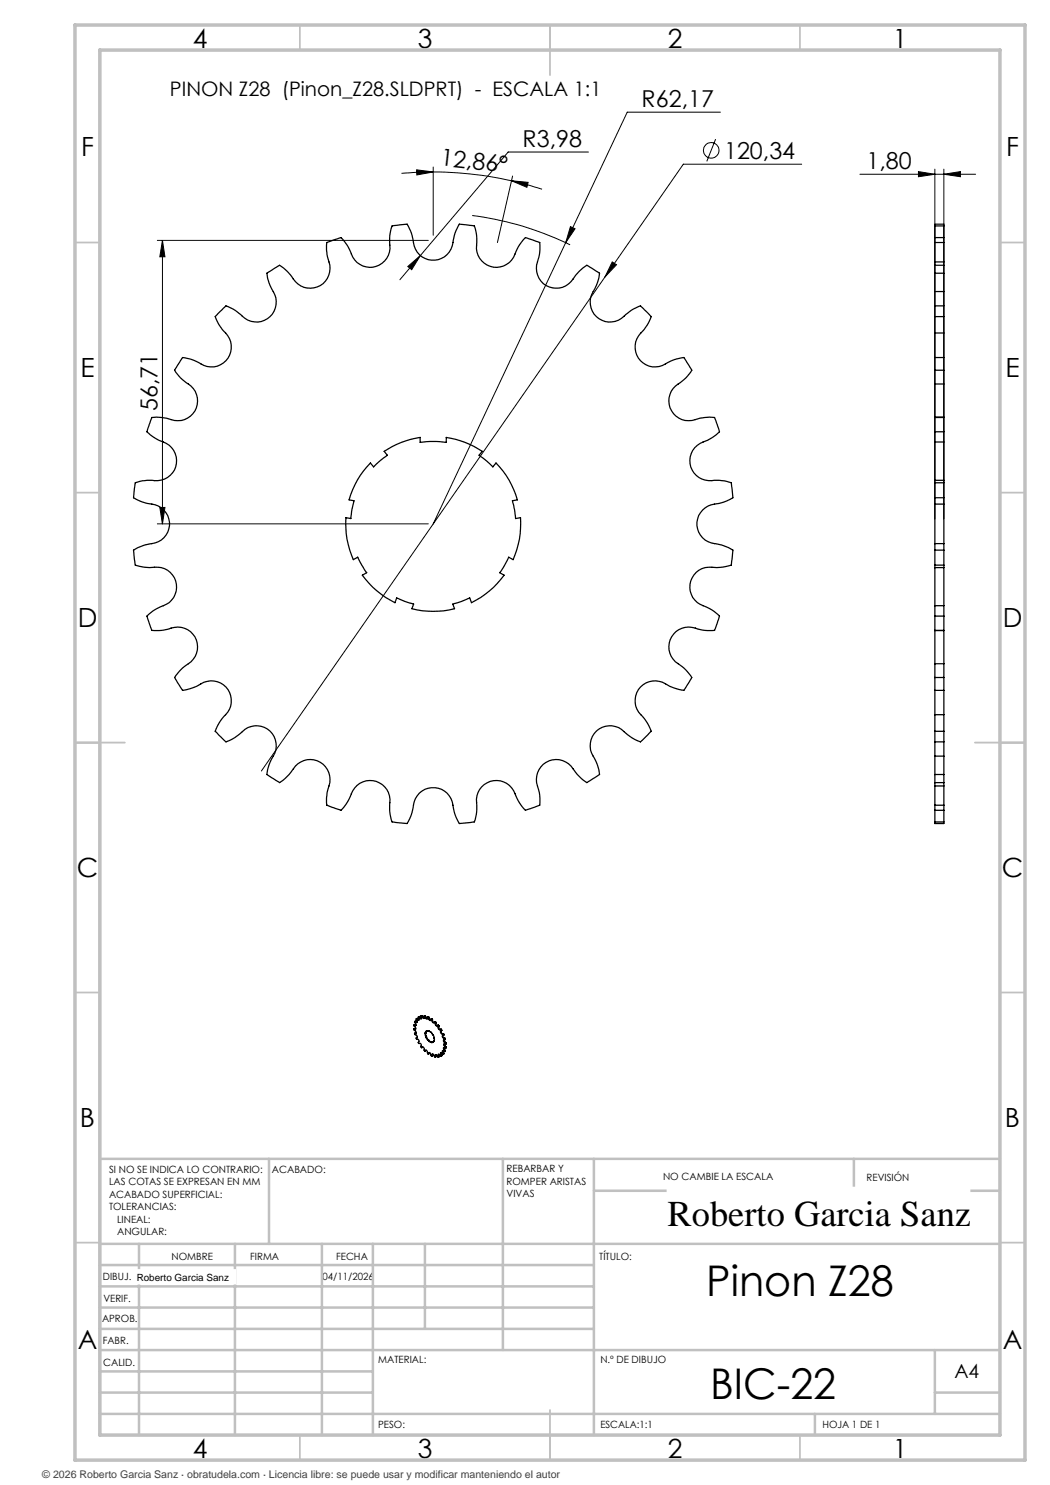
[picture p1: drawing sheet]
<svg xmlns="http://www.w3.org/2000/svg" width="210mm" height="297mm" viewBox="0 0 210 297" stroke-linecap="round" stroke-linejoin="round" font-family="sans-serif">
<g fill="none" stroke="#000" stroke-width=".2">
<path d="M83.3 34l3.3 .4-3.2 .6zM86.6 34.4a72.4 72.4 0 0 1 15.7 1.8M86.6 34.4l-6.3 .3M86.6 33.4v13.7M102.3 36.2l3.3 .3-.2 1zM102.3 36.2l6.1 1.6M102.5 35.2l-3 13.3M117.7 30.4h-16.1l-17.5 20.7M143.1 27.8l-1.7 4.5M144.1 22.4h-18.7l-12.3 26.1M160.3 32.8h-23.6l-15.7 22.6M172 34.9h23.1"/>
<path d="M183.7 34.3l3.3 .6-3.3 .4zM187 33.8v70M188.8 34.9l3.3-.6v1zM188.8 33.8v70M31.5 48.1h54.2M32.5 48.1l.5 3.3h-1zM32.5 48.1v56.7M81.6 53.3l2.5-2.2-1.8 2.8zM84.1 51.1l-4.1 4.8M94.4 43.1a61.6 61.6 0 0 1 19.6 5.9M113.1 48.5l-26.5 56.3M114.1 45.3l.9 .5-1.9 2.7z"/>
<path d="M121 55.4l-68.7 98.8M122.4 52.4l.9 .5-2.3 2.5zM31.5 104.8h54.2M32 101.5h1l-.5 3.3z"/>
<circle cx="142.2" cy="30.1" r="1.56"/>
</g>
<g fill="none" stroke="#c0c0c0" stroke-width=".35">
<path d="M60 5v5M110 5v10M160 5v5M15 48.5h5M200 48.5h5M15 98.5h5M200 98.5h5M15 148.5h10M195 148.5h10M15 198.5h5M200 198.5h5M15 248.5h5"/>
<path d="M200 248.5h5M60 287v5M110 282v10M160 287v5"/>
</g>
<g fill="none" stroke="#c0c0c0" stroke-width=".5">
<path d="M53.8 231.8v17M100.6 231.8v38.2M118.8 231.8v55.2M118.8 238.2h81.2M170.8 231.8v6.4M200 231.8h-180v55.2M20 248.8h180M20 257.3h98.8M20 253h98.8M27.8 248.8v38.2M47 248.8v38.2M64.4 248.8v38.2"/>
<path d="M74.6 248.8v38.2M85 248.8v17M20 265.8h98.8M20 261.5h98.8M20 278.5h54.6M20 274.3h54.6M20 270h180M187 278.5h13M187 270v12.8M20 282.8h180M163 282.8v4.2"/>
</g>
<path d="M15 5h190v287h-190zM20 10h180v277h-180z" fill="none" stroke="#c0c0c0" stroke-width=".7"/>
<g fill="#000">
<path d="M102.3 36.2l3.3 .3-.2 1zM83.3 34l3.3 .4-3.2 .6z"/>
<path d="M122.4 52.4l-1.4 3 2.3-2.5zM81.6 53.3l.7 .6 1.8-2.8zM114.1 45.3l-1 3.2 1.9-2.7zM183.7 34.3l3.3 .6-3.3 .4zM188.8 34.9l3.3-.6v1z"/>
<path d="M32 101.5h1l-.5 3.3zM32.5 48.1l.5 3.3h-1z"/>
</g>
<g fill="none" stroke="#000" stroke-width=".25">
<path d="M187 58.3v2.9M187 53.1v1.5M187 54.6v3.7M187 52.4v.7M187 48.5v3.9M187 47.5v1M187 45.2v2.3M187 45.2v-.4h1.8v.4M187 58.3h1.8M187 53.1h1.8M187 54.6h1.8M187 52.4h1.8"/>
<path d="M187 48.5h1.8M187 47.5h1.8M187 45.2h1.8M188.8 58.3v2.9M188.8 53.1v1.5M188.8 54.6v3.7M188.8 52.4v.7M188.8 48.5v3.9M188.8 47.5v1M188.8 45.2v2.3M43.6 62.8l1.6-1.6a9.9 9.9 0 0 1 3.8 2.5 4 4 0 0 0 5.2-.6 4 4 0 0 0 .2-5.2l-.6-1.4-.4-1.9 2.5-1.5 .4 .2a11.4 11.4 0 0 1 2.8 3 4 4 0 0 0 5.2 .7 4 4 0 0 0 1.4-5.1l-.4-1.9 .1-1.5 2.8-1 .3 .4a10.4 10.4 0 0 1 2.1 3.5 4 4 0 0 0 4.9 1.8 4 4 0 0 0 2.4-4.7l.1-1.9 .4-1.4 3-.4 .3 .5a10.6 10.6 0 0 1 1.1 3.9 4 4 0 0 0 4.5 2.8 4 4 0 0 0 3.4-4l.3-1.4 .9-1.8 3 .4 .1 .4a10.6 10.6 0 0 1 .3 4.1 4 4 0 0 0 3.7 3.8 4 4 0 0 0 4.2-3.2l.7-1.3 1.2-1.5 2.9 1v.5a9.8 9.8 0 0 1-.7 4 4 4 0 0 0 2.8 4.5 4 4 0 0 0 4.8-2.1l1-1.1 1.5-1.2 2.5 1.5-.1 .5a10.6 10.6 0 0 1-1.5 3.8 4 4 0 0 0 1.7 5 4 4 0 0 0 5.2-1l1.1-.9 1.8-.8 2.1 2.1-.1 .5a11.4 11.4 0 0 1-2.4 3.3 4 4 0 0 0 .6 5.2 4 4 0 0 0 5.2 .2l1.4-.6 1.9-.4 1.6 2.5-.3 .5a10.9 10.9 0 0 1-3 2.7 4 4 0 0 0-.6 5.2 4 4 0 0 0 5 1.4l1.5-.3h1.9l1 2.9-.4 .3a10.7 10.7 0 0 1-3.5 2 4 4 0 0 0-1.8 4.9 4 4 0 0 0 4.7 2.5l1.9 .1 1.5 .4 .3 3-.4 .2a10.6 10.6 0 0 1-4 1.2 4 4 0 0 0-2.8 4.4 4 4 0 0 0 4 3.4l2.3 .7 .9 .5-.3 3-.5 .2a11.3 11.3 0 0 1-4.1 .2 4 4 0 0 0-3.7 3.7 4 4 0 0 0 3.1 4.2l1.7 1 1.1 .9-1 2.9h-.5a10.5 10.5 0 0 1-4-.6 4 4 0 0 0-4.5 2.7 4 4 0 0 0 2.1 4.8l1.2 1 1.2 1.5-1.6 2.6-.5-.1a11.1 11.1 0 0 1-3.8-1.5 4 4 0 0 0-5 1.6 4 4 0 0 0 1 5.2l1.1 1.6 .6 1.4-2.1 2.1-.5-.2a11.4 11.4 0 0 1-3.3-2.3 4 4 0 0 0-5.2 .5 4 4 0 0 0-.2 5.3l.6 1.3 .4 1.9-2.5 1.6-.5-.3a10.9 10.9 0 0 1-2.7-3 4 4 0 0 0-5.2-.6 4 4 0 0 0-1.4 5.1l.4 1.4v1.9l-2.9 1.1-.4-.4a11.4 11.4 0 0 1-2-3.6 4 4 0 0 0-4.9-1.7 4 4 0 0 0-2.4 4.6l-.1 1.5-.4 1.9-3 .3-.3-.4a10.6 10.6 0 0 1-1.1-3.9 4 4 0 0 0-4.5-2.8 4 4 0 0 0-3.4 3.9l-.3 1.4-.9 1.8-3-.3-.2-.5a10.6 10.6 0 0 1-.2-4.1 4 4 0 0 0-3.7-3.7 4 4 0 0 0-4.2 3.1l-1 1.7-.9 1.2-2.8-1.1-.1-.4a9.8 9.8 0 0 1 .7-4.1 4 4 0 0 0-2.8-4.4 4 4 0 0 0-4.8 2.1l-1.3 1.4-1.2 .9-2.5-1.6v-.5a10.1 10.1 0 0 1 1.6-3.8 4 4 0 0 0-1.7-4.9 4 4 0 0 0-5.2 .9l-1.1 .9-1.8 .9-2.2-2.1 .2-.5a10.3 10.3 0 0 1 2.3-3.4 4 4 0 0 0-.5-5.2 4 4 0 0 0-5.2-.2l-1.4 .6-1.9 .5-1.6-2.6 .3-.4a9.6 9.6 0 0 1 3-2.7 4 4 0 0 0 .6-5.3 4 4 0 0 0-5-1.3l-1.5 .3h-1.9l-1-2.9 .3-.3a10.7 10.7 0 0 1 3.6-2 4 4 0 0 0 1.7-5 4 4 0 0 0-4.6-2.4l-1.4-.1-1.9-.4-.4-3 .4-.2a9.8 9.8 0 0 1 3.9-1.2 4 4 0 0 0 2.9-4.4 4 4 0 0 0-4-3.5l-1.4-.3-1.8-.8 .4-3 .4-.2a9.5 9.5 0 0 1 4.1-.3 4 4 0 0 0 3.7-3.6 4 4 0 0 0-3.1-4.3l-1.3-.6-1.5-1.2 1-2.9h.5a10.5 10.5 0 0 1 4 .6 4 4 0 0 0 4.4-2.7 4 4 0 0 0-2-4.9l-1.2-.9-1.2-1.6 1.6-2.5 .5 .1a10.1 10.1 0 0 1 3.8 1.5 4 4 0 0 0 4.9-1.7 4 4 0 0 0-.9-5.2l-.9-1.1-.9-1.8zM187 76.8v6.6"/>
<path d="M187 74v2.8M187 71.5v2.5M187 66.6v4.9M187 61.2v2.1M187 63.3v3.3M187 76.8h1.8M187 74h1.8M187 71.5h1.8M187 66.6h1.8M187 63.3h1.8M187 61.2h1.8M188.8 76.8v6.6"/>
<path d="M188.8 74v2.8M188.8 71.5v2.5M188.8 66.6v4.9M188.8 61.2v2.1M188.8 63.3v3.3M74.1 92.6l.6 .8 2.8-2.4-.7-.7a17.6 17.6 0 0 1 7.2-2.8v1a19.4 19.4 0 0 1 5.3 0v-1a17.6 17.6 0 0 1 7.1 2.8l-.6 .7 2.8 2.4 .6-.8a16.9 16.9 0 0 1 4.3 7.4l-1 .2 .4 1.7 .2 1.8 1-.2a17.3 17.3 0 0 1-1.5 8.4l-.9-.5-1 2-.8 1.1 .9 .5a18 18 0 0 1-6.5 5.5l-.4-.9-3.3 1.2 .3 .9a17.5 17.5 0 0 1-8.5 0l.3-.9-3.4-1.2-.3 .9a18 18 0 0 1-6.5-5.5l.8-.5-1.8-3.1-.8 .5a17.3 17.3 0 0 1-1.5-8.4l1 .2 .2-1.8 .4-1.7-1-.2a16.9 16.9 0 0 1 4.3-7.4zM187 96.6v3M187 99.6v1.2M187 96.1v.5M187 83.5v2.9M187 86.4v2M187 83.4v.1"/>
<path d="M187 88.4v7.7M187 96.1h1.8M187 83.4h1.8M187 96.6h1.8M187 99.6h1.8M187 83.5h1.8M187 86.4h1.8M187 88.4h1.8M188.8 96.6v3M188.8 99.6v1.2M188.8 96.1v.5M188.8 83.5v2.9"/>
<path d="M188.8 86.4v2M188.8 83.4v.1M188.8 88.4v7.7M187 110v3M187 108.7v1.3M187 113v.5M187 100.8v7.9M187 113.5v7.6M187 113.5h1.8M187 100.8h1.8M187 110h1.8M187 113h1.8"/>
<path d="M187 108.7h1.8M188.8 110v3M188.8 108.7v1.3M188.8 113v.5M188.8 100.8v7.9M188.8 113.5v7.6M187 121.1v2.1M187 123.2v2.9M187 126.1h.1M187 126.1v6.6M187 135.5v2.6M187 132.7v2.8"/>
<path d="M187 138.1v4.8M187 126.1h1.8M187 121.1h1.8M187 123.2h1.8M187 132.7h1.8M187 135.5h1.8M187 138.1h1.8M188.8 121.1v2.1M188.8 123.2v2.9M188.8 126.1h.1M188.8 126.1v6.6M188.8 135.5v2.6"/>
<path d="M188.8 132.7v2.8M188.8 138.1v4.8M187 142.9v3.4M187 146.3v2.1M187 148.4v2.8M187 154.9v1.6M187 151.2v3.7M187 157.2v3.8M187 142.9h1.8M187 146.3h1.8M187 148.4h1.8M187 151.2h1.8"/>
<path d="M187 156.5h1.8M187 154.9h1.8M187 157.2h1.8M187 156.5v.7M188.8 142.9v3.4M188.8 146.3v2.1M188.8 148.4v2.8M188.8 154.9v1.6M188.8 151.2v3.7M188.8 157.2v3.8M188.8 156.5v.7M187 161v1.1"/>
<path d="M187 162.1v2.3M187 164.4v.3h1.8v-.3M187 161h1.8M187 162.1h1.8M187 164.4h1.8M188.8 161v1.1M188.8 162.1v2.3M82.8 205.8l.2 .3a.28 .28 0 0 1 .2 .3 .28 .28 0 0 1-.1 .3M82.8 205.8h.2M82.8 205l.1 .3a.27 .27 0 0 1 .3 .2 .27 .27 0 0 1-.2 .3M82.8 205l.2 .1M82.8 205h.3"/>
<path d="M82.9 206.7l.3 .3a.35 .35 0 0 1 .3 .3 .35 .35 0 0 1-.3 .3l.2 .3a.37 .37 0 0 1 .4 .2 .37 .37 0 0 1-.2 .4l.1 .2a.41 .41 0 0 1 .5 .2 .41 .41 0 0 1 0 .5l.1 .1 .2-.1M83 204.3v.2a.29 .29 0 0 1 .2 .3 .29 .29 0 0 1-.2 .3M83 204.3l.2 .1M83 204.3l.3 .1M83.1 206.7h-.2M83.1 205l.1 .1M83.1 205.8h.1M83.1 205.8h-.3M83.1 205l-.1 .1M83.1 205.8h-.1M83.2 206.6l-.3 .1M83.2 206.6l-.1 .1"/>
<path d="M83.2 206.6h.1M83.3 204.4l.1 .1M83.3 204.4h-.1M83.3 203.7v.3a.23 .23 0 0 1 .2 .3 .23 .23 0 0 1-.3 .2v-.1M83.3 203.7l.2 .2M83.3 203.7l.3 .2M83.4 207.5h.1M83.4 207.5h-.1M83.6 203.9l.2 .1M83.6 203.9h-.1M83.7 203.4v.1a.24 .24 0 0 1 .1 .3 .24 .24 0 0 1-.3 .2v-.1M83.7 203.4l.2 .2"/>
<path d="M83.9 203.3l.1 .2M83.9 203.3l-.2 .1M84 203.5l.3 .2M84 203.5l-.1 .1M84.2 203.2v.1a.21 .21 0 0 1 .1 .3 .21 .21 0 0 1-.2 .1l-.2-.1M84.3 203.2h-.1M84.3 203.2l.2 .2M84.4 203.1l.2 .3M84.4 203.1l-.2 .1M84.4 203.1l-.1 .1M84.5 209.4a.46 .46 0 0 1 .3 .7l.2 .2M84.5 209.4h.1l-.2 .1"/>
<path d="M84.6 203.4l.2 .3M84.6 203.4h-.1M84.8 203.2v.1a.21 .21 0 0 1 .1 .2 .21 .21 0 0 1-.3 .1l-.1-.2M84.8 203.2h.2M84.8 203.2h.3M85 203.2l.1 .3M85.1 206.5h.1M85.1 210.1a.43 .43 0 0 1 .4 .6l.2 .1M85.1 210.1l-.1 .2M85.1 206.7v.6M85.1 203.2l.1 .2M85.1 203.2h-.1"/>
<path d="M85.1 206.5v.2M85.1 206.7l.1 .5M85.1 207.3l.2-.1v.3M85.1 207.3h.1M85.2 207.3l.1 .2M85.2 206.4l-.1 .1M85.2 206.4v.1M85.2 206.7h-.1M85.2 203.4l.3 .4M85.2 206.5v.2M85.2 210.1l-.2 .2M85.2 203.4l-.1 .1"/>
<path d="M85.2 206.5h-.1M85.2 210.1h-.1M85.2 210v.1M85.3 207.5l.1 .4 .4 .2M85.3 206.2l-.2 .3M85.3 206.2l-.1 .2M85.3 207.5l.3 .5M85.3 206.2h.1M85.5 206.2h.3l.3 .2M85.5 206.2h-.2M85.5 203.4a.23 .23 0 0 1 0 .3 .23 .23 0 0 1-.3 0l-.1-.2M85.5 203.4l.2 .1"/>
<path d="M85.5 203.4h.3M85.5 206.1h.1M85.5 206.1v.1M85.6 208l.2 .2M85.7 203.5l.1 .2M85.7 208.2l.4 .2M85.8 210.6a.29 .29 0 0 1 .3 .1 .29 .29 0 0 1 .1 .3l.2 .2M85.8 210.6l-.1 .2M85.8 203.7a.25 .25 0 0 0 .1 .4 .25 .25 0 0 0 .3-.3M85.8 203.4v.3M85.8 203.4l-.1 .1M85.8 203.7l.3 .3"/>
<path d="M85.8 208.2l.4 .2M85.8 208.1l-.1 .1M85.8 208.1v.1M85.8 203.7h.1M85.8 208.2h-.1M85.8 210.6h.1M85.9 210.5l-.1 .1M86.1 206.4h.2l.3 .6M86.1 208.4l.3 .1M86.1 206.4h.1M86.2 203.8l.2 .1M86.2 203.8l.3 .1"/>
<path d="M86.4 208.5h.1M86.4 203.9v.2M86.4 211a.2 .2 0 0 1 .3-.2 .2 .2 0 0 1 .1 .3l.1 .3h.2M86.4 211v.2M86.4 204.1a.27 .27 0 0 0 .2 .5 .27 .27 0 0 0 .3-.2M86.4 208.4h-.3M86.4 208.4v.1M86.4 208.4l.1 .1M86.5 208.5h-.1M86.5 204.1l.3 .4M86.5 203.9v.2M86.5 210.9l-.1 .3"/>
<path d="M86.5 204.1h-.1M86.5 203.9h-.1M86.5 210.9l-.1 .1M86.5 210.8v.1M86.6 207l.2 .5M86.6 208.4l-.1 .1M86.6 206.9v.1M86.7 208.2v.2l-.3 .1M86.8 207.5l.1 .5-.2 .2M86.8 207.5h.1M86.9 208.1l-.2 .1M86.9 204.4l.2 .1"/>
<path d="M86.9 204.4l.3 .1M87.1 211.2v.2M87.1 204.7v.1a.33 .33 0 0 0 .4 .4M87.1 211.2a.21 .21 0 0 1 .2-.3 .21 .21 0 0 1 .2 .3l.2 .2M87.1 204.5v.2M87.2 204.7v.3l.3 .1M87.2 204.5v.2M87.2 210.9v.2M87.2 211.1l-.1 .3M87.2 204.7h-.1M87.2 204.5h-.1M87.2 211.1l-.1 .1"/>
<path d="M87.6 205.1l-.1 .1M87.6 205.1l.1 .1M87.6 205.1h-.1M87.7 205.5v.3l.3 .1M87.7 211.1a.2 .2 0 0 1 .1-.3 .2 .2 0 0 1 .2 .3l.1 .1h.2M87.7 211.1v.3M87.7 205l.1 .2M87.7 205l-.1 .1M87.7 205.2v.3M87.7 205.4a.34 .34 0 0 0 .4 .5M87.7 210.9v.2M87.7 205.4v.1"/>
<path d="M87.7 211.1h.1M87.8 205.2l-.1 .2M87.8 205.2h-.1M88.1 205.9h-.1M88.2 205.9h-.2M88.2 205.9l.1 .2M88.2 206.2a.34 .34 0 0 0 .2 .6M88.2 210.9l.1 .3M88.2 210.6l.1 .3M88.3 206.1l-.1 .1M88.3 205.8l.1 .3M88.3 205.8l-.2 .1"/>
<path d="M88.3 206.2l-.1 .2 .3 .3M88.3 210.9l.1 .2M88.3 205.8l-.1 .1M88.3 206.2h-.1M88.3 210.9h-.1M88.4 206.1l-.1 .1M88.4 211.1l-.2 .1M88.4 206.1h-.1M88.4 211.1l-.1 .1M88.4 206.8h.2M88.5 206.7l.2 .1M88.5 206.7l-.1 .1"/>
<path d="M88.5 210.5l.2 .3M88.6 207.1v.3l.2 .2M88.6 210.1l.1 .4M88.6 206.8l.1 .2M88.6 210.9h-.1a.23 .23 0 0 0-.2-.3 .23 .23 0 0 0-.2 .3h.1M88.7 210.5l.1 .2M88.7 210.5h-.2M88.7 207a.32 .32 0 0 0-.3 .3 .32 .32 0 0 0 .3 .3M88.7 210.8l-.1 .1M88.7 207.6l.2 .1M88.7 206.8l.1 .2M88.7 207v.1"/>
<path d="M88.7 206.8h-.1M88.8 207h-.1M88.8 208v.3l.2 .1M88.8 209.5l.1 .4M88.8 210.7l-.1 .1M88.8 210l.2 .2M88.8 207.6l.2 .1M88.8 207.6h-.1M88.9 208.8l.1 .4M88.9 208.5l.2 .1M88.9 209.9l.2 .2M88.9 209.9l-.1 .1"/>
<path d="M88.9 207.7l.1 .2M88.9 209.3l.2 .2M88.9 210.3a.23 .23 0 0 0-.4-.2 .23 .23 0 0 0 0 .4M89 207.9a.29 .29 0 0 0-.3 .3 .29 .29 0 0 0 .2 .3M89 210.2l-.1 .1M89 208.4l.2 .2M89 208.4l-.1 .1M89 207.7v.2M89 209.2l.2 .2M89 207.7h-.1M89 209.2l-.1 .1M89.1 210.1l-.2 .2"/>
<path d="M89.1 210.1l-.1 .1M89.1 208.6v.2M89.1 209.7v-.1a.24 .24 0 0 0-.4 0 .24 .24 0 0 0 .1 .4M89.1 208.8a.26 .26 0 0 0-.4 .1 .26 .26 0 0 0 .2 .4M89.1 209.5v.2M89.2 208.6l-.1 .2M89.2 209.4l-.1 .3M89.2 208.6h-.1M89.2 209.4l-.1 .1"/>
</g>
<g fill="#fff" stroke="#fff" stroke-width=".35">
<path d="M27.3 254h19.7v2.7h-19.7z"/>
<path d="M133.5 237.5h60.4v9.9h-60.4z"/>
</g>
<g font-size="8.5">
<text x="141.3" y="259.3">Pinon Z28</text>
<text x="142" y="279.7">BIC-22</text>
</g>
<text font-size="7.3" x="133.5" y="245.1">Roberto Garcia Sanz</text>
<g font-size="5.3">
<text x="38.5" y="9.5">4</text>
<text x="83.5" y="9.5">3</text>
<text x="133.6" y="9.5">2</text>
<text x="178.6" y="9.5">1</text>
<text x="16.2" y="31.2">F</text>
<text x="201.2" y="31.2">F</text>
<text x="16.1" y="75.5">E</text>
<text x="201.1" y="75.5">E</text>
<text x="15.5" y="125.5">D</text>
<text x="200.5" y="125.5">D</text>
<text x="15.4" y="175.5">C</text>
<text x="200.4" y="175.5">C</text>
<text x="16" y="225.5">B</text>
<text x="201" y="225.5">B</text>
<text x="15.5" y="269.7">A</text>
<text x="200.5" y="269.7">A</text>
<text x="38.5" y="291.5">4</text>
<text x="83.5" y="291.5">3</text>
<text x="133.6" y="291.5">2</text>
<text x="178.6" y="291.5">1</text>
</g>
<g font-size="4.7">
<text x="128.3" y="21.4">R62,17</text>
<text x="104.5" y="29.4">R3,98</text>
<text x="87.9" y="33.1" transform="rotate(6 87.9 33.1)">12,86°</text>
<text x="144.8" y="31.8">120,34</text>
<text x="173.3" y="33.8">1,80</text>
<text x="31.5" y="82.2" transform="rotate(-90 31.5 82.2)">56,71</text>
</g>
<text font-size="4" x="34" y="19.1">PINON Z28 (Pinon_Z28.SLDPRT) - ESCALA 1:1</text>
<text font-size="3.9" x="190.9" y="275.5">A4</text>
<text font-size="2.1" fill="#404040" x="8.5" y="295.6">© 2026 Roberto Garcia Sanz · obratudela.com · Licencia libre: se puede usar y modificar manteniendo el autor</text>
<g font-size="2">
<text x="21.8" y="234.6">SI NO SE INDICA LO CONTRARIO:</text>
<text x="21.8" y="237.1">LAS COTAS SE EXPRESAN EN MM</text>
<text x="21.8" y="239.6">ACABADO SUPERFICIAL:</text>
<text x="54.4" y="234.6">ACABADO:</text>
<text x="101.3" y="234.5">REBARBAR Y</text>
<text x="101.3" y="237">ROMPER ARISTAS</text>
<text x="101.3" y="239.5">VIVAS</text>
<text x="132.6" y="236">NO CAMBIE LA ESCALA</text>
<text x="173.3" y="236.2">REVISIÓN</text>
<text x="21.8" y="242.1">TOLERANCIAS:</text>
<text x="23.4" y="244.6">LINEAL:</text>
<text x="23.4" y="247.1">ANGULAR:</text>
<text x="34.3" y="252">NOMBRE</text>
<text x="50" y="251.9">FIRMA</text>
<text x="67.2" y="251.9">FECHA</text>
<text x="119.9" y="251.9">TÍTULO:</text>
<text x="20.6" y="256.1">DIBUJ.</text>
<text x="27.3" y="256.1">Roberto Garcia Sanz</text>
<text x="64.5" y="255.9">04/11/2026</text>
<text x="20.7" y="260.3">VERIF.</text>
<text x="20.4" y="264.4">APROB.</text>
<text x="20.5" y="268.8">FABR.</text>
<text x="20.7" y="273.1">CALID.</text>
<text x="75.6" y="272.5">MATERIAL:</text>
<text x="120.1" y="272.5">N.º DE DIBUJO</text>
<text x="75.6" y="285.5">PESO:</text>
<text x="120.1" y="285.6">ESCALA:1:1</text>
<text x="164.5" y="285.6">HOJA 1 DE 1</text>
</g>
</svg>
